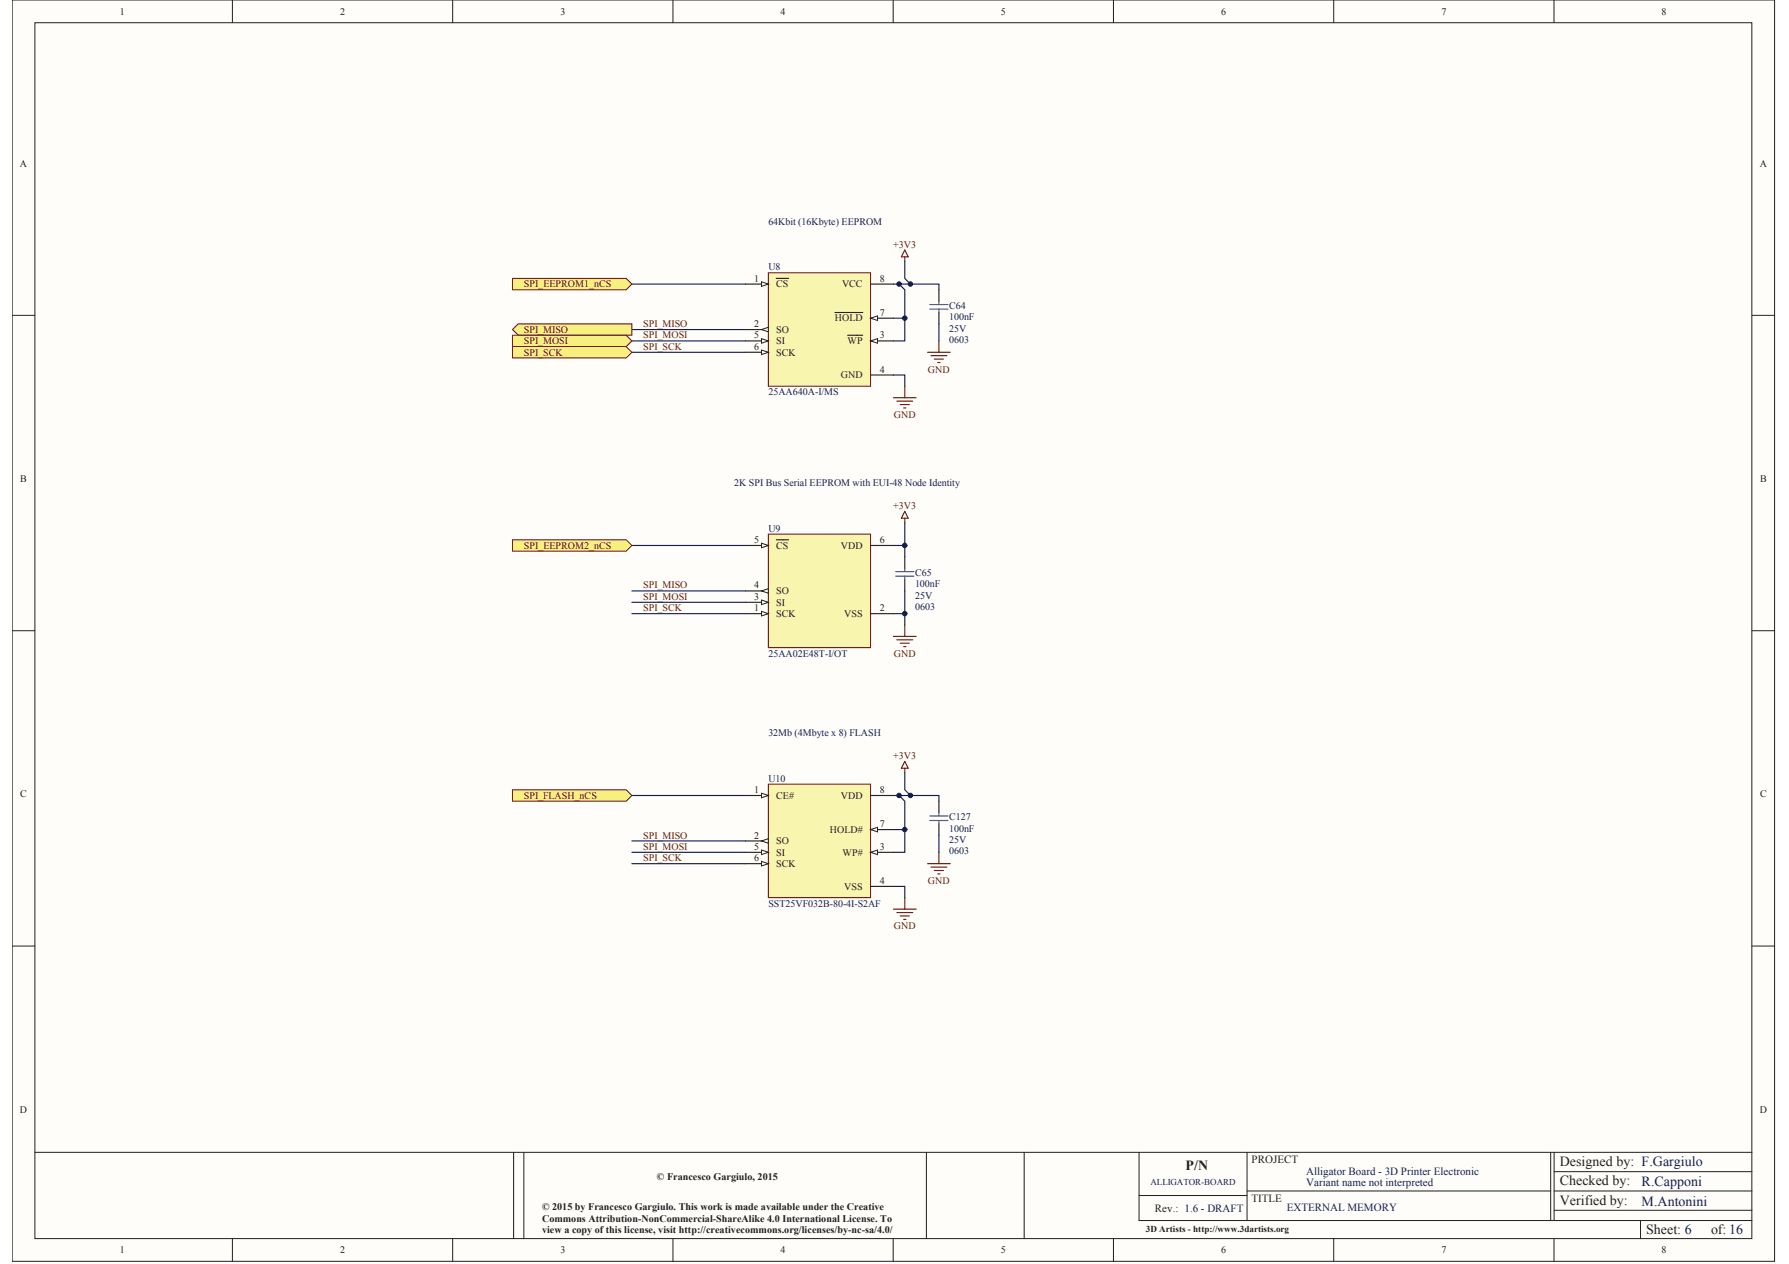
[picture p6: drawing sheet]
<svg xmlns="http://www.w3.org/2000/svg" width="297mm" height="210mm" viewBox="0 0 297 210" stroke-linecap="round" stroke-linejoin="round" font-family="sans-serif">
<path d="M2 0h292.6v209.5h-292.6z" fill="#fefdf9"/>
<path d="M2 0h292.6v209.5h-292.6z" fill="none" stroke="#231f20" stroke-width=".17"/>
<path d="M5.8 3.8h285.1v201.9h-285.1z" fill="#fefdf9"/>
<g fill="none" stroke="#231f20" stroke-width=".17">
<path d="M38.6 0v3.8M75.2 0v3.8M111.7 0v3.8M148.3 0v3.8M184.9 0v3.8M221.4 0v3.8M258 0v3.8M5.8 3.8h285.1v201.9h-285.1zM2 52.4h3.8M290.9 52.4h3.8M2 104.7h3.8M290.9 104.7h3.8"/>
<path d="M2 157.1h3.8M290.9 157.1h3.8M5.8 191.4h285.1M85.3 191.4v14.3M87 191.4v14.3M153.8 191.4v14.3M170.1 191.4v14.3M189.1 191.4v11.3h101.8M189.1 198.5h18M207.1 197.8h50.4M207.1 191.4v11.3M257.5 191.4v11.3"/>
<path d="M258 191.4v11.3M258 194.6h32.9M258 197.8h32.9M38.6 205.7v3.8M75.2 205.7v3.8M111.7 205.7v3.8M148.3 205.7v3.8M184.9 205.7v3.8M221.4 205.7v3.8M258 205.7v3.8M258 201h32.9M272.4 202.7v3"/>
</g>
<g fill="none" stroke="#0c1c5b" stroke-width=".19">
<path d="M104.9 90.6h18.9M104.9 98.1h18.9M150.2 90.6v1.9M150.2 98.1v3.8M104.9 100h18.9M104.9 101.9h18.9M104.9 132.1h18.9M104.9 139.7h18.9M148.3 132.1h7.6v.9M150.2 128.3v2.9l1 .9M150.2 137.8v3.7h-1.9M155.9 138.7v2.8"/>
<path d="M104.9 141.5h18.9M104.9 143.4h18.9M148.3 147.2h1.9v1.9"/>
</g>
<g fill="none" stroke="#6d0c0e" stroke-width=".19">
<path d="M150.2 84.9l.6 1.2h-1.1zM150.2 86.1v.7M148.3 105.7h3.8M148.9 106.2h2.6M149.5 106.8h1.5M150 107.4h.4M150.2 103.8v1.9M150.2 127.6v.7M150.2 126.4l.6 1.2h-1.1zM148.3 151h3.8M148.9 151.5h2.6M149.5 152.1h1.5"/>
<path d="M150 152.7h.4M150.2 149.1v1.9M154 143.4h3.8M154.6 144h2.6M155.1 144.6h1.5M155.7 145.1h.4M155.9 141.5v1.9"/>
</g>
<path d="M150.2 92.5v1.9M150.2 96.2v1.9M155.9 133v1.9M155.9 136.8v1.9" fill="none" stroke="#231f20" stroke-width=".19"/>
<path d="M148.7 95.7h3M148.7 94.9h3M150.2 94.4v.5M150.2 95.7v.5M154.4 136.3h3M154.4 135.5h3M155.9 134.9v.6M155.9 136.3v.5" fill="none" stroke="#2151a3" stroke-width=".19"/>
<path d="M85.1 89.6h18.9l.9 1-.9 .9h-18.9z" fill-rule="evenodd" fill="#f6f17e"/>
<path d="M85.1 89.6h18.9l.9 1-.9 .9h-18.9z" fill="none" stroke="#6d0c0e" stroke-width=".17"/>
<path d="M85.1 131.2h18.9l.9 .9-.9 .9h-18.9z" fill-rule="evenodd" fill="#f6f17e"/>
<path d="M85.1 131.2h18.9l.9 .9-.9 .9h-18.9z" fill="none" stroke="#6d0c0e" stroke-width=".17"/>
<path d="M150.2 86.8v3.8h-1.9M148.3 101.9h1.9v1.9" fill="none" stroke="#0c1c5b" stroke-width=".19"/>
<path d="M127.6 88.7h16.9v18.9h-16.9z" fill="#f8f5af"/>
<path d="M127.6 88.7h16.9v18.9h-16.9z" fill="none" stroke="#6d0c0e" stroke-width=".17"/>
<path d="M123.8 100h3.8" fill="none" stroke="#231f20" stroke-width=".19"/>
<path d="M126.4 99.6l1.2 .4-1.2 .4z" fill="#fefdf9"/>
<path d="M126.4 99.6l1.2 .4-1.2 .4z" fill="none" stroke="#231f20" stroke-width=".17"/>
<path d="M123.8 90.6h3.8" fill="none" stroke="#231f20" stroke-width=".19"/>
<path d="M126.4 90.2l1.2 .4-1.2 .4z" fill="#fefdf9"/>
<path d="M126.4 90.2l1.2 .4-1.2 .4z" fill="none" stroke="#231f20" stroke-width=".17"/>
<path d="M123.8 98.1h3.8M128.9 89.6h2" fill="none" stroke="#231f20" stroke-width=".19"/>
<path d="M126.4 98.1l1.2-.3v.7z" fill="#fefdf9"/>
<path d="M126.4 98.1l1.2-.3v.7z" fill="none" stroke="#231f20" stroke-width=".17"/>
<path d="M123.8 101.9h3.8" fill="none" stroke="#231f20" stroke-width=".19"/>
<path d="M126.4 101.5l1.2 .4-1.2 .4z" fill="#fefdf9"/>
<path d="M126.4 101.5l1.2 .4-1.2 .4z" fill="none" stroke="#231f20" stroke-width=".17"/>
<path d="M144.6 90.6h3.7M144.6 101.9h3.7" fill="none" stroke="#231f20" stroke-width=".19"/>
<path d="M149.3 132.1l.9 .9v4.8h-1.9" fill="none" stroke="#0c1c5b" stroke-width=".19"/>
<path d="M127.6 130.2h16.9v18.9h-16.9z" fill="#f8f5af"/>
<path d="M127.6 130.2h16.9v18.9h-16.9z" fill="none" stroke="#6d0c0e" stroke-width=".17"/>
<path d="M123.8 141.5h3.8" fill="none" stroke="#231f20" stroke-width=".19"/>
<path d="M126.4 141.2l1.2 .3-1.2 .4z" fill="#fefdf9"/>
<path d="M126.4 141.2l1.2 .3-1.2 .4z" fill="none" stroke="#231f20" stroke-width=".17"/>
<path d="M123.8 132.1h3.8" fill="none" stroke="#231f20" stroke-width=".19"/>
<path d="M126.4 131.7l1.2 .4-1.2 .4z" fill="#fefdf9"/>
<path d="M126.4 131.7l1.2 .4-1.2 .4z" fill="none" stroke="#231f20" stroke-width=".17"/>
<path d="M123.8 139.7h3.8" fill="none" stroke="#231f20" stroke-width=".19"/>
<path d="M126.4 139.7l1.2-.4v.7z" fill="#fefdf9"/>
<path d="M126.4 139.7l1.2-.4v.7z" fill="none" stroke="#231f20" stroke-width=".17"/>
<path d="M123.8 143.4h3.8" fill="none" stroke="#231f20" stroke-width=".19"/>
<path d="M126.4 143l1.2 .4-1.2 .4z" fill="#fefdf9"/>
<path d="M126.4 143l1.2 .4-1.2 .4z" fill="none" stroke="#231f20" stroke-width=".17"/>
<path d="M144.6 141.5h3.7" fill="none" stroke="#231f20" stroke-width=".19"/>
<path d="M144.6 141.5l1.1-.3v.7z" fill="#fefdf9"/>
<path d="M144.6 141.5l1.1-.3v.7z" fill="none" stroke="#231f20" stroke-width=".17"/>
<path d="M144.6 137.8h3.7M144.6 147.2h3.7" fill="none" stroke="#231f20" stroke-width=".19"/>
<path d="M144.6 137.8l1.1-.4v.7z" fill="#fefdf9"/>
<path d="M144.6 137.8l1.1-.4v.7z" fill="none" stroke="#231f20" stroke-width=".17"/>
<path d="M155.9 48.1v1.9M155.9 51.9v1.9M144.6 132.1h3.7" fill="none" stroke="#231f20" stroke-width=".19"/>
<path d="M150.2 42.6v.8M150.2 41.5l.6 1.1h-1.1zM154 58.5h3.8M154.6 59.1h2.6M155.1 59.6h1.5M155.9 56.6v1.9M148.3 66.1h3.8M148.9 66.6h2.6M149.5 67.2h1.5M150 67.7h.4M150.2 64.2v1.9M155.7 60.2h.4" fill="none" stroke="#6d0c0e" stroke-width=".19"/>
<path d="M104.9 56.6h18.9M104.9 58.5h18.9M104.9 47.2h18.9M104.9 54.7h18.9M148.3 47.2h7.6v.9M148.3 52.8h1.9M149.3 47.2l.9 .9v8.5h-1.9M150.2 43.4v2.8l1 1M155.9 53.8v2.8M148.3 62.3h1.9v1.9" fill="none" stroke="#0c1c5b" stroke-width=".19"/>
<path d="M154.4 51.3h3M154.4 50.6h3M155.9 50v.6M155.9 51.3v.6" fill="none" stroke="#2151a3" stroke-width=".19"/>
<path d="M85.1 46.2h18.9l.9 1-.9 .9h-18.9z" fill-rule="evenodd" fill="#f6f17e"/>
<path d="M85.1 46.2h18.9l.9 1-.9 .9h-18.9z" fill="none" stroke="#6d0c0e" stroke-width=".17"/>
<path d="M85.1 54.7l.9-.9h18.9v1.9h-18.9z" fill-rule="evenodd" fill="#f6f17e"/>
<path d="M85.1 54.7l.9-.9h18.9v1.9h-18.9z" fill="none" stroke="#6d0c0e" stroke-width=".17"/>
<path d="M85.1 55.7h18.9l.9 .9-.9 1h-18.9z" fill-rule="evenodd" fill="#f6f17e"/>
<path d="M85.1 55.7h18.9l.9 .9-.9 1h-18.9z" fill="none" stroke="#6d0c0e" stroke-width=".17"/>
<path d="M85.1 57.6h18.9l.9 .9-.9 .9h-18.9z" fill-rule="evenodd" fill="#f6f17e"/>
<path d="M85.1 57.6h18.9l.9 .9-.9 .9h-18.9z" fill="none" stroke="#6d0c0e" stroke-width=".17"/>
<path d="M127.6 45.3h16.9v18.8h-16.9z" fill="#f8f5af"/>
<path d="M127.6 45.3h16.9v18.8h-16.9z" fill="none" stroke="#6d0c0e" stroke-width=".17"/>
<path d="M123.8 56.6h3.8" fill="none" stroke="#231f20" stroke-width=".19"/>
<path d="M126.4 56.2l1.2 .4-1.2 .4z" fill="#fefdf9"/>
<path d="M126.4 56.2l1.2 .4-1.2 .4z" fill="none" stroke="#231f20" stroke-width=".17"/>
<path d="M123.8 47.2h3.8" fill="none" stroke="#231f20" stroke-width=".19"/>
<path d="M126.4 46.8l1.2 .4-1.2 .4z" fill="#fefdf9"/>
<path d="M126.4 46.8l1.2 .4-1.2 .4z" fill="none" stroke="#231f20" stroke-width=".17"/>
<path d="M123.8 54.7h3.8M128.9 46.2h2" fill="none" stroke="#231f20" stroke-width=".19"/>
<path d="M126.4 54.7l1.2-.3v.7z" fill="#fefdf9"/>
<path d="M126.4 54.7l1.2-.3v.7z" fill="none" stroke="#231f20" stroke-width=".17"/>
<path d="M123.8 58.5h3.8" fill="none" stroke="#231f20" stroke-width=".19"/>
<path d="M126.4 58.1l1.2 .4-1.2 .4z" fill="#fefdf9"/>
<path d="M126.4 58.1l1.2 .4-1.2 .4z" fill="none" stroke="#231f20" stroke-width=".17"/>
<path d="M144.6 56.6h3.7" fill="none" stroke="#231f20" stroke-width=".19"/>
<path d="M144.6 56.6l1.1-.4v.8z" fill="#fefdf9"/>
<path d="M144.6 56.6l1.1-.4v.8z" fill="none" stroke="#231f20" stroke-width=".17"/>
<path d="M140.7 55.7h2.5M144.6 52.8h3.7M144.6 62.3h3.7" fill="none" stroke="#231f20" stroke-width=".19"/>
<path d="M144.6 52.8l1.1-.3v.7z" fill="#fefdf9"/>
<path d="M144.6 52.8l1.1-.3v.7z" fill="none" stroke="#231f20" stroke-width=".17"/>
<path d="M138.6 51.9h4.6M144.6 47.2h3.7" fill="none" stroke="#231f20" stroke-width=".19"/>
<circle cx="149.3" cy="132.1" r=".37" fill="#0c1c5b"/>
<circle cx="149.3" cy="132.1" r=".37" fill="none" stroke="#0c1c5b" stroke-width=".17"/>
<circle cx="149.3" cy="47.2" r=".37" fill="#0c1c5b"/>
<circle cx="149.3" cy="47.2" r=".37" fill="none" stroke="#0c1c5b" stroke-width=".17"/>
<circle cx="150.2" cy="137.8" r=".37" fill="#0c1c5b"/>
<circle cx="150.2" cy="137.8" r=".37" fill="none" stroke="#0c1c5b" stroke-width=".17"/>
<circle cx="150.2" cy="101.9" r=".37" fill="#0c1c5b"/>
<circle cx="150.2" cy="101.9" r=".37" fill="none" stroke="#0c1c5b" stroke-width=".17"/>
<circle cx="150.2" cy="90.6" r=".37" fill="#0c1c5b"/>
<circle cx="150.2" cy="90.6" r=".37" fill="none" stroke="#0c1c5b" stroke-width=".17"/>
<circle cx="150.2" cy="52.8" r=".37" fill="#0c1c5b"/>
<circle cx="150.2" cy="52.8" r=".37" fill="none" stroke="#0c1c5b" stroke-width=".17"/>
<circle cx="151.2" cy="132.1" r=".37" fill="#0c1c5b"/>
<circle cx="151.2" cy="132.1" r=".37" fill="none" stroke="#0c1c5b" stroke-width=".17"/>
<circle cx="151.2" cy="47.2" r=".37" fill="#0c1c5b"/>
<circle cx="151.2" cy="47.2" r=".37" fill="none" stroke="#0c1c5b" stroke-width=".17"/>
<g font-size="2.3" fill="#231f20">
<text x="196.9" y="194.4">P/N</text>
<text x="259" y="193.6">Designed by: F.Gargiulo</text>
<text x="259" y="196.8">Checked by:</text>
<text x="259" y="200">Verified by:</text>
<text x="273.3" y="204.9">Sheet: 6</text>
<text x="284.1" y="204.9">of: 16</text>
</g>
<g font-size="2.3" fill="#0c1c5b">
<text x="272.6" y="197">R.Capponi</text>
<text x="272.6" y="200.2">M.Antonini</text>
</g>
<g font-size="1.8" fill="#231f20">
<text x="207.8" y="193.2">PROJECT</text>
<text x="191.8" y="201.3">Rev.: 1.6 - DRAFT</text>
<text x="207.8" y="199.6">TITLE</text>
</g>
<g font-size="1.8" fill="#0c1c5b">
<text x="216.9" y="195.1">Alligator Board - 3D Printer Electronic</text>
<text x="216.9" y="197">Variant name not interpreted</text>
<text x="213.7" y="201.1">EXTERNAL MEMORY</text>
</g>
<g font-size="1.7" fill="#231f20">
<text x="19.9" y="2.4">1</text>
<text x="56.5" y="2.4">2</text>
<text x="93" y="2.4">3</text>
<text x="129.6" y="2.4">4</text>
<text x="166.2" y="2.4">5</text>
<text x="202.8" y="2.4">6</text>
<text x="239.3" y="2.4">7</text>
<text x="275.9" y="2.4">8</text>
<text x="3.3" y="27.7">A</text>
<text x="292.2" y="27.7">A</text>
<text x="125.2" y="46.8">1</text>
<text x="128.9" y="47.7">CS</text>
<text x="139.8" y="47.7">VCC</text>
<text x="146.1" y="46.8">8</text>
<text x="138.6" y="53.4">HOLD</text>
<text x="146.1" y="52.4">7</text>
<text x="125.2" y="56.2">5</text>
<text x="125.2" y="54.3">2</text>
<text x="125.2" y="58.1">6</text>
<text x="128.9" y="57.2">SI</text>
<text x="128.9" y="55.3">SO</text>
<text x="128.9" y="59">SCK</text>
<text x="140.7" y="57.2">WP</text>
<text x="146.1" y="56.2">3</text>
<text x="139.6" y="62.8">GND</text>
<text x="146.1" y="61.9">4</text>
<text x="3.4" y="80">B</text>
<text x="292.2" y="80">B</text>
<text x="125.2" y="90.2">5</text>
<text x="128.9" y="91.1">CS</text>
<text x="139.6" y="91.1">VDD</text>
<text x="146.1" y="90.2">6</text>
<text x="125.2" y="99.6">3</text>
<text x="125.2" y="97.7">4</text>
<text x="125.2" y="101.5">1</text>
<text x="128.9" y="100.6">SI</text>
<text x="128.9" y="98.7">SO</text>
<text x="146.1" y="101.5">2</text>
<text x="128.9" y="102.4">SCK</text>
<text x="140.2" y="102.4">VSS</text>
<text x="125.2" y="131.7">1</text>
<text x="146.1" y="131.7">8</text>
<text x="3.4" y="132.4">C</text>
<text x="128.9" y="132.6">CE#</text>
<text x="139.6" y="132.6">VDD</text>
<text x="146.1" y="137.4">7</text>
<text x="292.2" y="132.4">C</text>
<text x="125.2" y="141.1">5</text>
<text x="125.2" y="139.2">2</text>
<text x="125.2" y="143">6</text>
<text x="128.9" y="142.1">SI</text>
<text x="128.9" y="140.2">SO</text>
<text x="128.9" y="144">SCK</text>
<text x="137.8" y="138.3">HOLD#</text>
<text x="139.9" y="142.1">WP#</text>
<text x="146.1" y="141.1">3</text>
<text x="140.2" y="147.7">VSS</text>
<text x="146.1" y="146.8">4</text>
<text x="3.3" y="184.8">D</text>
<text x="292.2" y="184.8">D</text>
<text x="109.1" y="195.9">© Francesco Gargiulo, 2015</text>
<text x="90" y="201">© 2015 by Francesco Gargiulo. This work is made available under the Creative</text>
<text x="90" y="202.9">Commons Attribution-NonCommercial-ShareAlike 4.0 International License. To</text>
<text x="19.9" y="208.1">1</text>
<text x="56.5" y="208.1">2</text>
<text x="90" y="204.7">view a copy of this license, visit http://creativecommons.org/licenses/by-nc-sa/4.0/</text>
<text x="93" y="208.1">3</text>
<text x="129.6" y="208.1">4</text>
<text x="166.2" y="208.1">5</text>
<text x="202.8" y="208.1">6</text>
<text x="239.3" y="208.1">7</text>
<text x="275.9" y="208.1">8</text>
</g>
<g font-size="1.7" fill="#0c1c5b">
<text x="127.6" y="37.3">64Kbit (16Kbyte) EEPROM</text>
<text x="127.6" y="44.9">U8</text>
<text x="157.6" y="53.2">100nF</text>
<text x="157.6" y="51.3">C64</text>
<text x="157.6" y="55.1">25V</text>
<text x="157.6" y="57">0603</text>
<text x="127.6" y="65.6">25AA640A-I/MS</text>
<text x="121.9" y="80.7">2K SPI Bus Serial EEPROM with EUI-48 Node Identity</text>
<text x="127.6" y="88.3">U9</text>
<text x="151.9" y="95.6">C65</text>
<text x="151.9" y="97.5">100nF</text>
<text x="151.9" y="99.4">25V</text>
<text x="151.9" y="101.3">0603</text>
<text x="127.6" y="109">25AA02E48T-I/OT</text>
<text x="127.6" y="122.3">32Mb (4Mbyte x 8) FLASH</text>
<text x="127.6" y="129.8">U10</text>
<text x="157.6" y="136.2">C127</text>
<text x="157.6" y="138.1">100nF</text>
<text x="157.6" y="140">25V</text>
<text x="157.6" y="141.9">0603</text>
<text x="127.6" y="150.6">SST25VF032B-80-4I-S2AF</text>
</g>
<g font-size="1.7" fill="#6d0c0e">
<text x="148.3" y="41.1">+3V3</text>
<text x="87" y="47.7">SPI_EEPROM1_nCS</text>
<text x="87" y="55.3">SPI_MISO</text>
<text x="87" y="57.2">SPI_MOSI</text>
<text x="87" y="59">SPI_SCK</text>
<text x="106.8" y="56.2">SPI_MOSI</text>
<text x="106.8" y="54.3">SPI_MISO</text>
<text x="106.8" y="58.1">SPI_SCK</text>
<text x="154.1" y="61.9">GND</text>
<text x="148.4" y="69.4">GND</text>
<text x="148.3" y="84.5">+3V3</text>
<text x="87" y="91.1">SPI_EEPROM2_nCS</text>
<text x="106.8" y="99.6">SPI_MOSI</text>
<text x="106.8" y="97.7">SPI_MISO</text>
<text x="106.8" y="101.5">SPI_SCK</text>
<text x="148.4" y="109">GND</text>
<text x="148.3" y="126">+3V3</text>
<text x="87" y="132.6">SPI_FLASH_nCS</text>
<text x="106.8" y="141.1">SPI_MOSI</text>
<text x="106.8" y="139.2">SPI_MISO</text>
<text x="106.8" y="143">SPI_SCK</text>
<text x="154.1" y="146.8">GND</text>
<text x="148.4" y="154.3">GND</text>
</g>
<text font-size="1.5" fill="#0c1c5b" x="191" y="196.8">ALLIGATOR-BOARD</text>
<text font-size="1.5" fill="#231f20" x="190.3" y="204.6">3D Artists - http://www.3dartists.org</text>
</svg>
